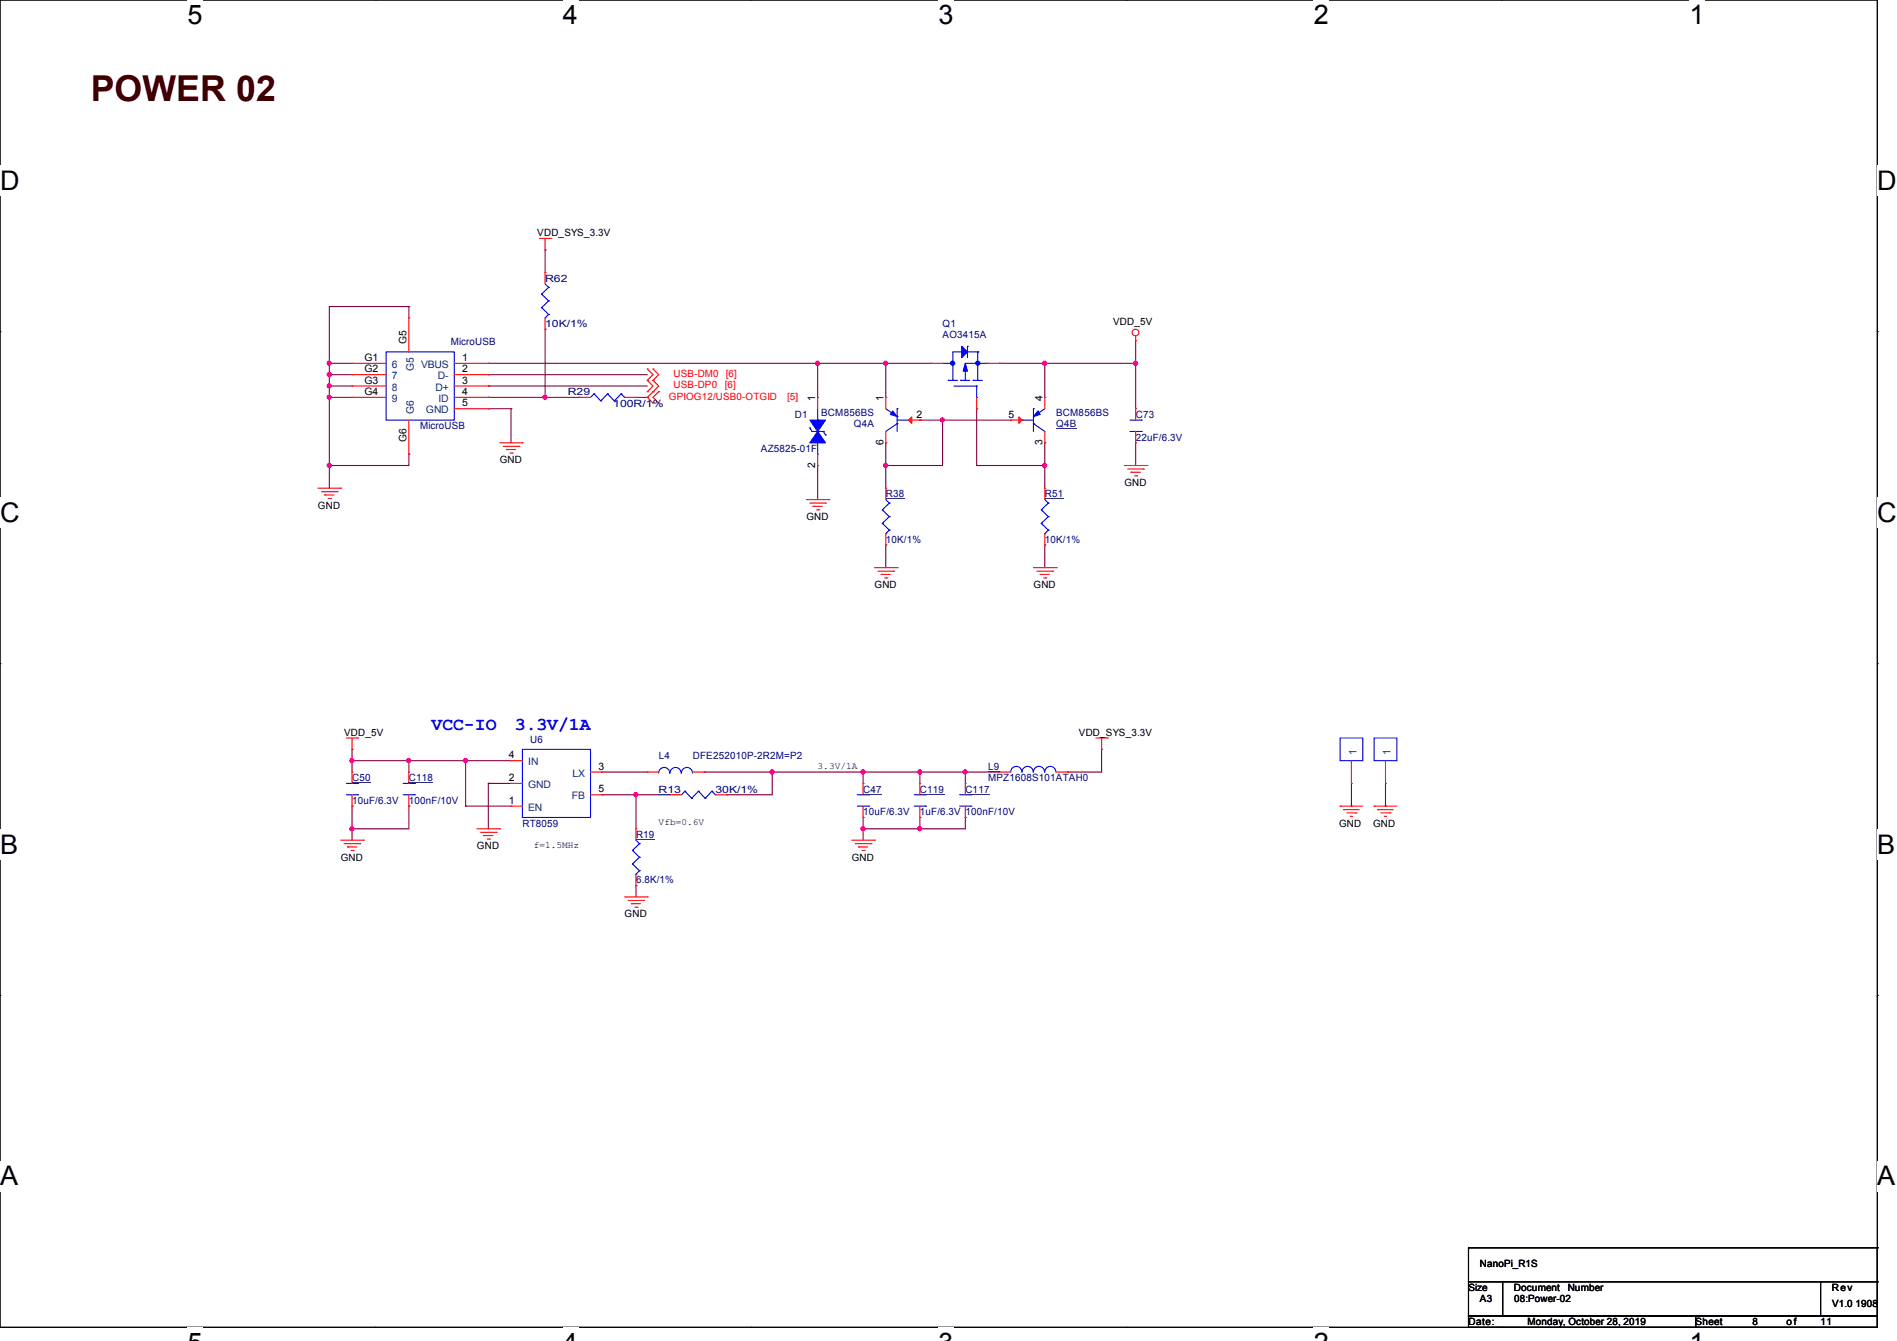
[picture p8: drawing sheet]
<svg xmlns="http://www.w3.org/2000/svg" width="297mm" height="210mm" viewBox="0 0 297 210" stroke-linecap="round" stroke-linejoin="round" font-family="sans-serif">
<path d="M0 0h293.9v207.9h-293.9z" fill="none" stroke="#000" stroke-width=".17"/>
<g fill="#fff">
<path d="M29.4 0h2.3v4.7h-2.3z"/>
<path d="M29.4 207.9h2.3v2.1h-2.3z"/>
</g>
<path d="M58.8 0h.1M58.8 207.9h.1" fill="none" stroke="#000" stroke-width=".17"/>
<g fill="#fff">
<path d="M88.1 0h2.4v4.7h-2.4z"/>
<path d="M88.1 207.9h2.4v2.1h-2.4z"/>
</g>
<path d="M117.6 0h.1M117.6 207.9h.1" fill="none" stroke="#000" stroke-width=".17"/>
<g fill="#fff">
<path d="M146.9 0h2.4v4.7h-2.4z"/>
<path d="M146.9 207.9h2.4v2.1h-2.4z"/>
</g>
<path d="M176.3 0h.1M176.3 207.9h.1" fill="none" stroke="#000" stroke-width=".17"/>
<g fill="#fff">
<path d="M205.7 0h2.4v4.7h-2.4z"/>
<path d="M205.7 207.9h2.4v2.1h-2.4z"/>
</g>
<path d="M235.1 0h.1M235.1 207.9h.1" fill="none" stroke="#000" stroke-width=".17"/>
<g fill="#fff">
<path d="M264.5 0h2.4v4.7h-2.4z"/>
<path d="M264.5 207.9h2.4v2.1h-2.4z"/>
<path d="M0 26h3v4.7h-3z"/>
<path d="M293.9 26h3.1v4.7h-3.1z"/>
<path d="M0 77.9h3v4.7h-3z"/>
<path d="M293.9 77.9h3.1v4.7h-3.1z"/>
</g>
<path d="M0 51.9h.1M293.9 51.9h.1" fill="none" stroke="#000" stroke-width=".17"/>
<g fill="#fff">
<path d="M0 129.9h2.8v4.7h-2.8z"/>
<path d="M293.9 129.9h2.9v4.7h-2.9z"/>
</g>
<path d="M0 103.9h.1M293.9 103.9h.1" fill="none" stroke="#000" stroke-width=".17"/>
<g fill="#fff">
<path d="M-.1 181.8h2.9v4.8h-2.9z"/>
<path d="M293.8 181.8h3v4.8h-3z"/>
</g>
<g fill="none" stroke="#000" stroke-width=".17">
<path d="M0 155.9h.1M293.9 155.9h.1M229.9 195.4h.1M229.9 195.4v5.3M229.9 195.4h64M293.9 195.4h.1M293.9 195.4v5.3M229.9 200.7h5.3v5.4h-5.3zM229.9 206.1h35.6v1.8h-35.6zM235.2 200.7h49.8v5.4h-49.8zM265.5 206.1h28.4v1.8h-28.4zM285 200.7h8.9v5.4h-8.9z"/>
<path d="M293.9 200.7h.1"/>
</g>
<g fill="none" stroke="#800040" stroke-width=".17">
<path d="M85.3 39.1h.1M85.3 39.1v3.6M51.6 56.9h.1M51.6 58.7h.1M51.6 48h.1M51.6 56.9h3.5M51.6 58.7h3.5M51.6 48v28.5M51.6 48h12.4M64 48h.1M64 48v1.8M76.5 58.7h.1"/>
<path d="M76.5 56.9h69.3M76.5 58.7h24.8M85.3 51.6h.1M85.3 51.6v10.6M128 56.9h.1M128 56.9v5.3M138.7 56.9h.1M138.7 56.9v5.3M156.5 56.9h.1M156.5 56.9h21.3M163.6 56.9h.1M163.6 56.9v5.3"/>
<path d="M177.8 53.3h.1M177.8 56.9h.1M177.8 53.3v10.7M51.6 60.5h.1M51.6 72.9h.1M51.6 62.2h.1M51.6 62.2h3.5M51.6 60.5h3.5M64 71.1h.1M64 71.1v1.8h-12.4M76.5 62.2h.1M76.5 60.5h.1"/>
<path d="M76.5 64h.1M76.5 62.2h14.2M76.5 60.5h24.8M76.5 64h3.5M80 64h.1M80 64v5.3M90.7 62.2h.1M99.6 62.2h1.7M101.3 62.2h.1M128 78.2h.1M128 72.9v5.3M138.7 72.9h.1"/>
<path d="M138.7 69.3h.1M138.7 69.3v7.2M144 65.8h.1M144 65.8h14.2M147.6 65.8h.1M147.6 65.8v7.1h-8.9M152.9 64h.1M152.9 72.9h.1M152.9 72.9h10.7M152.9 64v8.9M163.6 72.9h.1M163.6 69.3h.1"/>
<path d="M163.6 69.3v7.2M177.8 72.9h.1M177.8 69.3v3.6M138.7 85.3h.1M138.7 85.3v3.6M163.6 85.3h.1M163.6 85.3v3.6M55.1 117.3h.1M55.1 119.1h.1M55.1 117.3v3.6M55.1 119.1h24.9M64 119.1h.1"/>
<path d="M64 119.1v1.8M72.9 119.1h.1M72.9 119.1v7.1M172.5 117.3h.1M172.5 117.3v3.6h-5.4M55.1 126.2h.1M55.1 129.8h.1M55.1 126.2v5.4M64 126.2h.1M64 126.2v3.6h-8.9M72.9 126.2h.1M72.9 126.2h7.1"/>
<path d="M76.5 122.7h.1M76.5 122.7v7.1M76.5 122.7h3.5M94.2 124.5h.1M94.2 120.9h.1M94.2 124.5h10.7M94.2 120.9h7.1M99.6 124.5h.1M99.6 138.7h.1M99.6 124.5v5.3M99.6 138.7v1.8M110.2 120.9h.1"/>
<path d="M110.2 120.9h46.3M113.8 124.5h.1M120.9 120.9h.1M120.9 120.9v3.6h-7.1M135.1 128h.1M135.1 120.9h.1M135.1 129.8h.1M135.1 120.9v1.8M135.1 128v3.6M144 128h.1M144 129.8h.1M144 120.9h.1"/>
<path d="M144 120.9v1.8M144 128v1.8M151.1 128h.1M151.1 120.9h.1M151.1 120.9v1.8M151.1 128v1.8h-16M167.1 120.9h.1M211.6 126.2h.1M211.6 122.7v3.5M216.9 126.2h.1M216.9 122.7v3.5"/>
</g>
<g fill="#f0f" stroke="#f0f" stroke-width=".17">
<circle cx="135.1" cy="129.8" r=".32"/>
<circle cx="99.5" cy="124.4" r=".32"/>
<circle cx="55.1" cy="119.1" r=".32"/>
<circle cx="55.1" cy="129.8" r=".32"/>
<circle cx="72.9" cy="119.1" r=".32"/>
<circle cx="135.1" cy="120.9" r=".32"/>
<circle cx="120.9" cy="120.9" r=".32"/>
<circle cx="144" cy="129.8" r=".32"/>
<circle cx="151.1" cy="120.9" r=".32"/>
<circle cx="144" cy="120.9" r=".32"/>
<circle cx="64" cy="119.1" r=".32"/>
<circle cx="128" cy="56.9" r=".32"/>
<circle cx="85.3" cy="62.2" r=".32"/>
<circle cx="177.8" cy="56.9" r=".32"/>
<circle cx="163.6" cy="56.9" r=".32"/>
<circle cx="138.7" cy="72.9" r=".32"/>
<circle cx="147.6" cy="65.8" r=".32"/>
<circle cx="163.6" cy="72.9" r=".32"/>
<circle cx="51.5" cy="58.7" r=".32"/>
<circle cx="51.5" cy="60.4" r=".32"/>
<circle cx="51.5" cy="72.9" r=".32"/>
<circle cx="51.5" cy="56.9" r=".32"/>
<circle cx="51.5" cy="62.2" r=".32"/>
<circle cx="138.7" cy="56.9" r=".32"/>
</g>
<g fill="none" stroke="#f00" stroke-width=".17">
<path d="M84.5 37.3h1.7M85.3 39.1h.1M85.3 37.3v1.8M86.2 37.3h.1M55.1 56.9h.1M55.1 58.7h.1M55.1 56.9h5.4M55.1 58.7h5.4M64 49.8h.1M64 49.8v5.3M71.1 56.9h5.4M71.1 58.7h5.4"/>
<path d="M76.5 56.9h.1M76.5 58.7h.1M85.3 42.7h.1M85.3 51.6h.1M85.3 42.7v1.7M85.3 49.8v1.8M101.3 57.8h.1M101.3 59.6h.1M101.3 57.8l.9 .9-.9 .9M101.3 59.6l.9 .9-.9 .8M102.2 57.8h.1M102.2 59.6h.1"/>
<path d="M102.2 59.6l.9 .9-1.8 1.7 .9 .9M102.2 57.8l.9 .9-.9 .9M177.8 53.3h.1M177.8 52.6v.7M49.8 76.5h3.5M50.3 77h2.5M50.8 77.5h.1M50.8 77.5h1.5M51.4 78.1h.3M51.7 78.1h.1M52.8 77h.1M53.3 76.5h.1"/>
<path d="M55.1 60.5h.1M55.1 62.2h.1M55.1 60.5h5.4M55.1 62.2h5.4M64 71.1h.1M64 65.8v5.3M71.1 60.5h5.4M71.1 62.2h5.4M71.1 64h5.4M76.5 60.5h.1M76.5 62.2h.1M76.5 64h.1"/>
<path d="M78.2 69.3h3.6M78.8 69.9h2.4M79.3 70.4h.1M79.3 70.4h1.4M79.8 71h.4M80.2 71h.1M81.2 69.9h.1M81.8 69.3h.1M90.7 62.2h.1M90.7 62.2h1.8M97.8 62.2h1.8M99.6 62.2h.1"/>
<path d="M101.3 61.3h.1M102.2 63.1h.1M102.2 61.3h.1M103.1 61.3h.1M103.1 63.1h.1M103.1 61.3l-.9 .9 .9 .9M126.2 78.2h3.6M126.8 78.8h2.4M127.3 79.3h.1M127.3 79.3h1.4M127.8 79.8h.4M128.2 79.8h.1"/>
<path d="M129.2 78.8h.1M129.8 78.2h.1M138.7 69.3h.1M138.7 62.2h.1M138.7 76.5h.1M138.7 62.2v1.8M138.7 67.6v1.7M138.7 76.5v1.7M142.2 65.8h1.8M144 65.8h.1M158.2 65.8h.1M158.2 65.8h1.8"/>
<path d="M163.6 69.3h.1M163.6 62.2h.1M163.6 76.5h.1M163.6 62.2v1.8M163.6 67.6v1.7M163.6 76.5v1.7M176 72.9h3.6M176.6 73.4h2.4M177.1 74h.1M177.1 74h1.4M177.6 74.5h.4M178 74.5h.1"/>
<path d="M179 73.4h.1M179.6 72.9h.1M136.9 88.9h3.6M137.5 89.5h2.4M138 90h.1M138 90h1.4M138.5 90.5h.4M138.7 85.3h.1M138.7 83.6v1.7M138.9 90.5h.1M139.9 89.5h.1M140.5 88.9h.1"/>
<path d="M161.8 88.9h3.6M162.3 89.5h2.5M162.9 90h.1M162.9 90h1.4M163.4 90.5h.3M163.6 85.3h.1M163.6 83.6v1.7M163.7 90.5h.1M164.8 89.5h.1M165.4 88.9h.1M54.2 115.6h1.8M55.1 117.3h.1"/>
<path d="M55.1 115.6v1.7M56 115.6h.1M80 119.1h.1M80 119.1h1.8M171.6 115.6h1.8M172.5 117.3h.1M172.5 115.6v1.7M173.4 115.6h.1M216.9 119.1v3.6M53.3 131.6h3.6M53.9 132.1h2.4M54.4 132.6h.1"/>
<path d="M54.4 132.6h1.4M54.9 133.2h.4M55.3 133.2h.1M56.3 132.1h.1M56.9 131.6h.1M74.7 129.8h3.5M75.2 130.3h2.5M75.7 130.9h.1M75.7 130.9h1.5M76.3 131.4h.3M76.6 131.4h.1M77.7 130.3h.1"/>
<path d="M78.2 129.8h.1M80 126.2h.1M80 122.7h.1M80 126.2h1.8M80 122.7h1.8M92.5 120.9h1.7M92.5 124.5h1.7M94.2 120.9h.1M94.2 124.5h.1M101.3 120.9h.1M101.3 120.9h1.8M104.9 124.5h.1"/>
<path d="M104.9 124.5h1.8M108.5 120.9h1.7M110.2 120.9h.1M112 124.5h1.8M113.8 124.5h.1M133.3 131.6h3.6M133.9 132.1h2.5M134.4 132.6h.1M134.4 132.6h1.4M135 133.2h.3M135.1 128h.1M135.1 122.7h.1"/>
<path d="M135.1 122.7v1.8M135.1 126.2v1.8M135.3 133.2h.1M136.4 132.1h.1M136.9 131.6h.1M144 128h.1M144 122.7h.1M144 122.7v1.8M144 126.2v1.8M209.8 126.2h.1M209.8 126.2h3.6M210.4 126.8h.1"/>
<path d="M210.4 126.8h2.4M210.9 127.3h1.4M211.4 127.8h.1M211.4 127.8h.4M212.3 127.3h.1M215.1 126.2h.1M215.1 126.2h3.6M215.7 126.8h.1M215.7 126.8h2.4M216.2 127.3h1.4M216.7 127.8h.1M216.7 127.8h.4"/>
<path d="M216.9 122.7h.1M217.6 127.3h.1M97.8 140.5h3.5M98.3 141h2.5M98.8 141.5h.1M98.8 141.5h1.5M99.4 142.1h.3M99.7 142.1h.1M100.8 141h.1M101.3 140.5h.1"/>
<circle cx="177.8" cy="52.1" r=".52"/>
</g>
<g fill="none" stroke="#00f" stroke-width=".17">
<path d="M60.5 55.1h10.6v10.7h-10.6zM84.8 46.1h.1M84.8 48.2h.1M84.8 46.1l1.1 1M84.8 48.2l1.1 1M85.3 49.8h.1M85.3 44.4l.6 .6M85.9 45h.1M85.9 47.1h.1M85.9 49.2h.1M85.9 45l-1.1 1.1M85.9 47.1l-1.1 1.1"/>
<path d="M85.9 49.2l-.6 .6M93 61.7h.1M93 61.7l-.5 .5M93 61.7l1.1 1.1M94.1 62.8h.1M95.1 61.7h.1M95.1 61.7l-1 1.1M95.1 61.7l1.1 1.1M96.2 62.8h.1M97.2 61.7h.1M97.2 61.7l-1 1.1M97.2 61.7l.6 .5"/>
<path d="M97.8 62.2h.1M138.1 79.8h.1M138.1 79.8l1.1 1.1M138.7 64l1.8 1.2M138.7 78.2l.5 .6M139.2 78.8h.1M139.2 78.8l-1.1 1M140.5 64h.1M140.5 65.2h.1M140.5 66.3h.1M140.5 65.8h1.7M140.5 64v3.6"/>
<path d="M140.5 66.3l-1.8 1.3M142.2 65.8h.1M160 65.8h.1M160 65.8h1.8M161.8 64h.1M161.8 65.2h.1M161.8 66.3h.1M161.8 64v3.6M161.8 66.3l1.8 1.3M163 79.8h.1M163 79.8l1.1 1.1M163.6 64l-1.8 1.2"/>
<path d="M163.6 78.2l.5 .6M164.1 78.8h.1M164.1 78.8l-1.1 1M138.1 82h.1M138.1 82l1.1 1M138.7 83.6h.1M139.2 80.9h.1M139.2 83h.1M139.2 80.9l-1.1 1.1M139.2 83l-.5 .6M163 82h.1M163 82l1.1 1"/>
<path d="M163.6 83.6h.1M164.1 80.9h.1M164.1 83h.1M164.1 80.9l-1.1 1.1M164.1 83l-.5 .6M81.8 117.3h10.7v10.7h-10.7zM215.1 115.6h3.6v3.5h-3.6zM103.1 121.1a.87 .87 0 0 1 .9-.9 .87 .87 0 0 1 .9 .9M104.9 121.1a.87 .87 0 0 1 .9-.9 .87 .87 0 0 1 .8 .9M106.7 121.1a.87 .87 0 0 1 .8-.9 .87 .87 0 0 1 .9 .9M107.2 123.9h.1M107.2 123.9l-.5 .6"/>
<path d="M107.2 123.9l1.1 1.1M108.3 125h.1M109.3 123.9h.1M109.3 123.9l-1 1.1M109.3 123.9l1.1 1.1M110.4 125h.1M111.5 123.9h.1M111.5 123.9l-1.1 1.1M111.5 123.9l.5 .6M112 124.5h.1M134.2 126.2h1.8M134.2 124.5h1.8"/>
<path d="M136 126.2h.1M136 124.5h.1M143.1 126.2h1.8M143.1 124.5h1.8M144.9 126.2h.1M144.9 124.5h.1M158.2 120.9a.87 .87 0 0 1 .9-.9 .87 .87 0 0 1 .9 .9M160 120.9a.87 .87 0 0 1 .9-.9 .87 .87 0 0 1 .9 .9M161.8 120.9a.87 .87 0 0 1 .9-.9 .87 .87 0 0 1 .8 .9M163.6 120.9a.87 .87 0 0 1 .8-.9 .87 .87 0 0 1 .9 .9"/>
</g>
<path d="M138.7 78.1h2.9M163.6 78.1h2.9M165.4 67.1h3.1M103.1 124.4h3.5M135.1 124.4h2.9M144 124.4h3.8" fill="none" stroke="#000080" stroke-width=".16"/>
<g fill="#00f" stroke="#00f" stroke-width=".17">
<path d="M139.7 64.3l.8 .9-1.1-.3z"/>
<path d="M162.5 64.3l.4 .6-1.1 .3z"/>
</g>
<g fill="#f00" stroke="#f00" stroke-width=".17">
<path d="M142.2 65.8l.5-.5v1z"/>
<path d="M159.5 65.3l.5 .5-.5 .5z"/>
</g>
<path d="M154.7 120.7h1.8v.2h-1.8z" fill="#000080"/>
<g fill="none" stroke="#f00" stroke-width=".17">
<path d="M145.8 56.9h.1M145.8 56.9h1.8M154.7 56.9h1.8M156.5 56.9h.1M128 62.2h.1M128 72.9h.1M128 62.2v1.8M128 71.1v1.8M152.9 64h.1M152.9 62.2v1.8M177.8 69.3h.1M177.8 64h.1"/>
<path d="M177.8 64v1.8M177.8 67.6v1.7M211.6 119.1v3.6M55.1 126.2h.1M55.1 120.9h.1M55.1 120.9v1.8M55.1 124.5v1.7M64 126.2h.1M64 120.9h.1M64 120.9v1.8M64 124.5v1.7M99.6 129.8h.1"/>
<path d="M99.6 138.7h.1M99.6 129.8v1.8M99.6 136.9v1.8M151.1 128h.1M151.1 122.7h.1M151.1 122.7v1.8M151.1 126.2v1.8M156.5 120.9h.1M156.5 120.9h1.7M165.4 120.9h1.7M167.1 120.9h.1M211.6 122.7h.1"/>
</g>
<g fill="none" stroke="#00f" stroke-width=".17">
<path d="M147.6 56.9h1.6M148.5 59.6h.1M148.5 59.6h1.4M149.2 59.6h.1M149.2 56.9h.1M150.4 59.6h.1M150.4 59.6h1.4M150.6 55.1h.1M150.6 55.1h-1.4v4.5M151.1 59.6h.1M151.1 56.9h3.6M151.1 57.8v1.8"/>
<path d="M151.5 54.2h.1M151.5 55.1h1.6M151.5 54.2v1.8M152.4 59.6h.1M152.4 59.6h1.4M153.1 55.1h.1M153.1 55.1v4.5M154.7 56.9h.1M126.8 67h.1M126.8 67l.3 .6h1.8M128 65.8h.1M128 71.1h.1"/>
<path d="M128 64v1.8M128 69.3v1.8M128.9 67.6h.1M128.9 67.6l.3 .5M129.2 68.1h.1M149.4 60.5h3.5M152.9 60.5h.1M152.9 62.2h.1M152.9 60.5v1.7M176.9 67.6h1.8M176.9 65.8h1.8M178.7 67.6h.1"/>
<path d="M178.7 65.8h.1M209.8 115.6h3.6v3.5h-3.6zM54.2 124.5h1.8M54.2 122.7h1.8M56 124.5h.1M56 122.7h.1M63.1 124.5h1.8M63.1 122.7h1.8M64.9 124.5h.1M64.9 122.7h.1M99 133.2h.1M99 135.3h.1"/>
<path d="M99 133.2l1.1 1M99 135.3l1.1 1.1M99.6 136.9h.1M99.6 131.6l.5 .5M100.1 132.1h.1M100.1 134.2h.1M100.1 136.4h.1M100.1 132.1l-1.1 1.1M100.1 134.2l-1.1 1.1M100.1 136.4l-.5 .5M150.2 124.5h1.8M150.2 126.2h1.8"/>
<path d="M152 126.2h.1M152 124.5h.1"/>
</g>
<path d="M55.1 122.6h2.9M64 122.6h3.8M99.6 131.5h2.9M151.1 124.4h3.8" fill="none" stroke="#000080" stroke-width=".16"/>
<g fill="#00f" stroke="#00f" stroke-width=".17">
<path d="M150.6 54.2l.9 .9-.9 .9z"/>
<path d="M151.1 56.9l.4 1.2h-.7z"/>
<path d="M126.8 65.8h2.4l-1.2 1.8z" fill-rule="evenodd"/>
<path d="M128 67.6l1.2 1.7h-2.4z" fill-rule="evenodd"/>
<circle cx="149.2" cy="56.9" r=".33"/>
<circle cx="153.1" cy="56.9" r=".33"/>
</g>
<g fill="#f0f" stroke="#f0f" stroke-width=".17">
<circle cx="135.1" cy="129.8" r=".32"/>
<circle cx="99.5" cy="124.4" r=".32"/>
<circle cx="55.1" cy="119.1" r=".32"/>
<circle cx="55.1" cy="129.8" r=".32"/>
<circle cx="72.9" cy="119.1" r=".32"/>
<circle cx="135.1" cy="120.9" r=".32"/>
<circle cx="120.9" cy="120.9" r=".32"/>
<circle cx="144" cy="129.8" r=".32"/>
<circle cx="151.1" cy="120.9" r=".32"/>
<circle cx="144" cy="120.9" r=".32"/>
<circle cx="64" cy="119.1" r=".32"/>
<circle cx="128" cy="56.9" r=".32"/>
<circle cx="85.3" cy="62.2" r=".32"/>
<circle cx="177.8" cy="56.9" r=".32"/>
<circle cx="163.6" cy="56.9" r=".32"/>
<circle cx="138.7" cy="72.9" r=".32"/>
<circle cx="147.6" cy="65.8" r=".32"/>
<circle cx="163.6" cy="72.9" r=".32"/>
<circle cx="51.5" cy="58.7" r=".32"/>
<circle cx="51.5" cy="60.4" r=".32"/>
<circle cx="51.5" cy="72.9" r=".32"/>
<circle cx="51.5" cy="56.9" r=".32"/>
<circle cx="51.5" cy="62.2" r=".32"/>
<circle cx="138.7" cy="56.9" r=".32"/>
</g>
<text font-size="5.6" fill="#400000" x="14.2" y="15.8">POWER 02</text>
<g font-size="4.2">
<text x="29.4" y="3.8">5</text>
<text x="88.1" y="3.8">4</text>
<text x="146.9" y="3.8">3</text>
<text x="205.7" y="3.8">2</text>
<text x="264.5" y="3.8">1</text>
<text x="0" y="29.8">D</text>
<text x="293.9" y="29.8">D</text>
<text x="0" y="81.7">C</text>
<text x="293.9" y="81.7">C</text>
<text x="0" y="133.7">B</text>
<text x="293.9" y="133.7">B</text>
<text x="0" y="185.6">A</text>
<text x="293.9" y="185.6">A</text>
</g>
<g font-size="2.8" fill="#00f">
<text x="67.6" y="114.4">VCC-IO</text>
<text x="80.6" y="114.4">3.3V/1A</text>
</g>
<g font-size="1.6">
<text x="84.1" y="37">VDD_SYS_3.3V</text>
<text x="63.6" y="53.9" transform="rotate(-90 63.6 53.9)">G5</text>
<text x="174.3" y="50.9">VDD_5V</text>
<text x="57.1" y="56.5">G1</text>
<text x="57.1" y="58.3">G2</text>
<text x="72.4" y="56.5">1</text>
<text x="72.4" y="58.3">2</text>
<text x="57.1" y="60.1">G3</text>
<text x="57.1" y="61.8">G4</text>
<text x="72.4" y="60.1">3</text>
<text x="72.4" y="61.8">4</text>
<text x="72.4" y="63.6">5</text>
<text x="127.6" y="62.8" transform="rotate(-90 127.6 62.8)">1</text>
<text x="138.3" y="62.8" transform="rotate(-90 138.3 62.8)">1</text>
<text x="143.5" y="65.4">2</text>
<text x="157.9" y="65.4">5</text>
<text x="163.2" y="62.8" transform="rotate(-90 163.2 62.8)">4</text>
<text x="63.6" y="69.2" transform="rotate(-90 63.6 69.2)">G6</text>
<text x="138.3" y="69.7" transform="rotate(-90 138.3 69.7)">6</text>
<text x="163.2" y="69.7" transform="rotate(-90 163.2 69.7)">3</text>
<text x="78.2" y="72.6">GND</text>
<text x="127.6" y="73.2" transform="rotate(-90 127.6 73.2)">2</text>
<text x="176" y="76.1">GND</text>
<text x="49.8" y="79.7">GND</text>
<text x="126.2" y="81.4">GND</text>
<text x="136.9" y="92.1">GND</text>
<text x="161.8" y="92.1">GND</text>
<text x="53.9" y="115.2">VDD_5V</text>
<text x="79.7" y="118.7">4</text>
<text x="168.9" y="115.2">VDD_SYS_3.3V</text>
<text x="79.7" y="125.9">1</text>
<text x="79.7" y="122.3">2</text>
<text x="93.7" y="120.5">3</text>
<text x="93.7" y="124.1">5</text>
<text x="209.6" y="129.5">GND</text>
<text x="215" y="129.5">GND</text>
<text x="53.3" y="134.8">GND</text>
<text x="74.7" y="133">GND</text>
<text x="133.4" y="134.8">GND</text>
<text x="97.8" y="143.7">GND</text>
<text x="229.9" y="202.2">Size</text>
<text x="231.7" y="198.5">NanoPi_R1S</text>
<text x="231.7" y="204">A3</text>
<text x="237" y="202.2">Document</text>
<text x="237" y="204">08:Power-02</text>
<text x="245.4" y="202.2">Number</text>
<text x="286.8" y="202.2">Rev</text>
<text x="229.9" y="207.5">Date:</text>
<text x="239.2" y="207.5">Monday, October 28, 2019</text>
<text x="265.5" y="207.5">Sheet</text>
<text x="274.4" y="207.5">8</text>
<text x="279.7" y="207.5">o f</text>
<text x="285" y="207.5">11</text>
<text x="286.8" y="204.7">V1.0 1908</text>
</g>
<g font-size="1.6" fill="#000080">
<text x="85.3" y="44.1">R62</text>
<text x="85.3" y="51.2">10K/1%</text>
<text x="147.6" y="51.2">Q1</text>
<text x="147.6" y="53">AO3415A</text>
<text x="70.6" y="54.1">MicroUSB</text>
<text x="88.9" y="61.9">R29</text>
<text x="96" y="63.7">100R/1%</text>
<text x="124.5" y="65.4">D1</text>
<text x="128.6" y="65.1">BCM856BS</text>
<text x="165.4" y="65.1">BCM856BS</text>
<text x="177.8" y="65.4">C73</text>
<text x="65.8" y="67.2">MicroUSB</text>
<text x="119.1" y="70.8">AZ5825-01F</text>
<text x="133.7" y="66.9">Q4A</text>
<text x="165.4" y="66.9">Q4B</text>
<text x="177.8" y="69">22uF/6.3V</text>
<text x="138.7" y="77.9">R38</text>
<text x="163.6" y="77.9">R51</text>
<text x="138.7" y="85">10K/1%</text>
<text x="163.6" y="85">10K/1%</text>
<text x="83" y="116.3">U6</text>
<text x="103.1" y="118.8">L4</text>
<text x="108.5" y="118.8">DFE252010P-2R2M=P2</text>
<text x="55.1" y="122.3">C50</text>
<text x="55.1" y="125.9">10uF/6.3V</text>
<text x="64" y="122.3">C118</text>
<text x="64" y="125.9">100nF/10V</text>
<text x="103.1" y="124.1">R13</text>
<text x="112" y="124.1">30K/1%</text>
<text x="135.1" y="124.1">C47</text>
<text x="144" y="124.1">C119</text>
<text x="151.1" y="124.1">C117</text>
<text x="154.7" y="120.6">L9</text>
<text x="154.7" y="122.3">MPZ1608S101ATAH0</text>
<text x="81.8" y="129.5">RT8059</text>
<text x="99.6" y="131.2">R19</text>
<text x="135.1" y="127.7">10uF/6.3V</text>
<text x="144" y="127.7">1uF/6.3V 100nF/10V</text>
<text x="99.6" y="138.3">6.8K/1%</text>
</g>
<g font-size="1.6" fill="#004080">
<text x="61.3" y="57.6">6</text>
<text x="61.3" y="59.4">7</text>
<text x="64.8" y="58.2" transform="rotate(-90 64.8 58.2)">G5</text>
<text x="65.9" y="57.6">VBUS</text>
<text x="68.5" y="59.4">D-</text>
<text x="61.3" y="61.2">8</text>
<text x="61.3" y="63">9</text>
<text x="64.8" y="64.9" transform="rotate(-90 64.8 64.9)">G6</text>
<text x="66.7" y="64.7">GND</text>
<text x="68.2" y="61.2">D+</text>
<text x="68.6" y="63">ID</text>
<text x="82.7" y="119.8">IN</text>
<text x="212.4" y="118.2" transform="rotate(-90 212.4 118.2)">1</text>
<text x="217.7" y="118.2" transform="rotate(-90 217.7 118.2)">1</text>
<text x="82.7" y="123.4">GND</text>
<text x="89.5" y="125.2">FB</text>
<text x="89.6" y="121.6">LX</text>
<text x="82.7" y="127">EN</text>
</g>
<g font-size="1.6" fill="#f00">
<text x="105.5" y="59.1">USB-DM0 [6]</text>
<text x="104.7" y="62.6">GPIOG12/USB0-OTGID</text>
<text x="105.5" y="60.8">USB-DP0</text>
<text x="113.5" y="60.8">[6]</text>
<text x="123.2" y="62.6">[5]</text>
</g>
<g font-size="1.5">
<text x="128" y="120.4">3.3V/1A</text>
<text x="103.1" y="129.2">Vfb=0.6V</text>
<text x="83.6" y="132.8">f=1.5MHz</text>
</g>
</svg>
